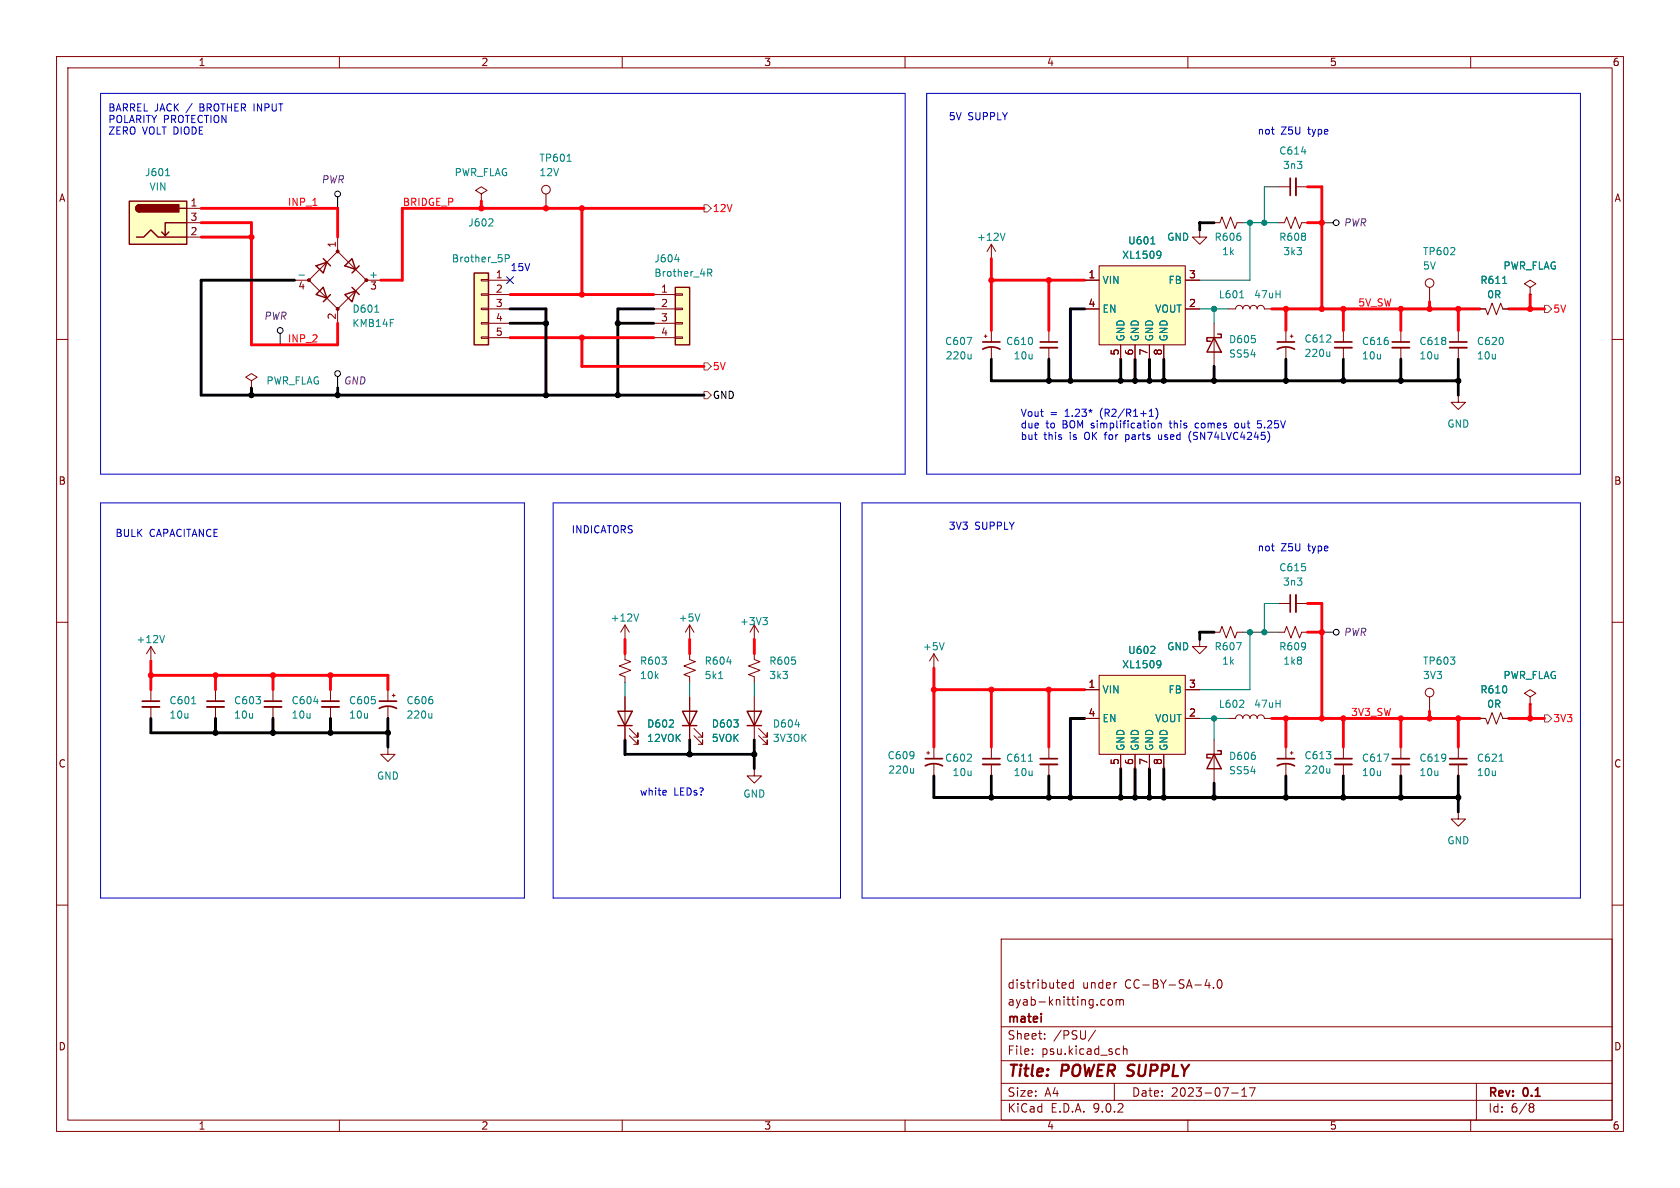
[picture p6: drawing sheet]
<svg xmlns="http://www.w3.org/2000/svg" width="297mm" height="210mm" viewBox="0 0 297 210" stroke-linecap="round" stroke-linejoin="round" font-family="sans-serif">
<path d="M0 0h297v210h-297z" fill="#fff" stroke="#fff" stroke-width=".18"/>
<g fill="none" stroke="#840000" stroke-width=".18">
<path d="M10 10h277v190h-277zM12 12h273v186h-273zM60 10v2M110 10v2M160 10v2M210 10v2M260 10v2M226.1 39.4h1l.4-1 .7 2 .8-2 .7 2 .4-1h1M226.1 33h2M229.1 33h2M217.2 54.6h1.2a.64 .64 0 0 1 .7-.6 .64 .64 0 0 1 .6 .6 .64 .64 0 0 1 .6-.6 .64 .64 0 0 1 .7 .6 .64 .64 0 0 1 .6-.6 .64 .64 0 0 1 .6 .6 .64 .64 0 0 1 .7-.6 .64 .64 0 0 1 .6 .6h1.3M227.3 58.4v2.1"/>
<path d="M228.1 59.4h.5M228.3 59.2v.5M270.5 50.8l1-.6-1-.7-1 .7 1 .6v1.3M270.5 52.1h.1M10 60h2M227.3 61.5v2M257.8 69.9v1.2h-1.3l1.3 1.3 1.3-1.3h-1.3M285 60h2M10 110h2M212.1 113v1.3h1.3l-1.3 1.3-1.3-1.3h1.3M214.6 111.8h1l.4-1.1 .8 2.1 .8-2.1 .7 2.1 .4-1h1M285 110h2"/>
<path d="M214.6 130.8v7.6M227.3 132.1v2M227.3 135.1v2.1M228.1 133.1h.5M228.3 132.8v.6M261.6 127h1l.4 1 .8-2 .7 2 .8-2 .4 1h1M10 160h2M177 166h108v32h-108zM188.2 173.7l.3 .4-.8 .1M188.4 174.6l-.2 .1M189.7 173.2v1.5M189.7 173.8l-.4-.1-.3 .3v.4l.2 .2h.5"/>
<path d="M194.9 176.7l.4 .1M195.3 177.6l-.4 .1M196 176.8l.2-.1 .4 .1 .1 .6-.2 .2-.3 .1-.2-.1zM197.2 173.7h.2M197.3 176.8l.4-.1 .3 .2M197.3 176.7v1M198 176.9l.2-.2 .3 .1 .1 .9M198 176.9v.8M213.4 173.1l-.4 1.1h1M213.7 173.7v1M214.5 174.6v.1M215.3 173.3l.2-.1a.81 .81 0 0 1 .6 .6 .81 .81 0 0 1-.3 .8l-.1 .1a.81 .81 0 0 1-.4-1.4z"/>
<path d="M285 160h2M60 198v2M110 198v2M160 198v2M177 194.5h108M177 191.5h108M177 187.5h108M177 181.5h108M182.5 186.3v.1M182.5 185.5v.1M184.7 183.6v.1M184.7 182.8v.1"/>
<path d="M193.7 182.1l-1.3 2M197 191.5v3M197.8 185.4l.2 .1M198 186.3l-.2 .1M198.6 184.9v1.5M198.6 185.5l.2-.1 .4 .1v.9M210 198v2M217.7 193.2h1.2M219.5 193.8h.9M219.5 192.7l.5-.4v1.5M220.9 192.3h1l-.7 1.5M260 198v2"/>
<path d="M261 191.5v6.5M270.6 195.1l.4 .1 .2 .2-.3 .3M270.6 195.7h.3M270.9 195.7l.2 .2 .1 .4-.2 .2-.4 .1"/>
</g>
<path d="M228.1 31.5v3M225.8 61.7a3.2 3.2 0 0 1 3.1 0M225.8 60.5h3.1M225.8 135.4a3.2 3.2 0 0 1 3.1 0M225.8 134.1h3.1M184.1 179.2v.1M184.1 179.7v1" fill="none" stroke="#840000" stroke-width=".3"/>
<path d="M230.1 26.8h.8M219.2 52.6h.7M235.1 62.2v.8M235.1 62.9l-.2 .1M218.6 113.6h.8l-.5 1.3M235.1 135.8v.9M235.1 136.6l-.2 .1" fill="none" stroke="#008484" stroke-width=".18"/>
<path d="M229.1 31.5v3" fill="none" stroke="#840000" stroke-width=".33"/>
<path d="M214.6 133.4l1.3 2.5h-2.5zM215.3 132.7h.6v.7h-2.5v.6h.6" fill="none" stroke="#840000" stroke-width=".25"/>
<path d="M194.3 119.4h15.2v14h-15.2z" fill="#ffffc2"/>
<g fill="none" stroke="#840000" stroke-width=".18">
<path d="M214.6 39.4h1l.4-1 .8 2 .8-2 .7 2 .4-1h1M174 59.4h.5M174.2 59.2v.5M175.3 43.2l.7 1.3M175.3 43.2l-.8 1.3M175.3 43.2v2.5M175.3 58.4v2.1M185.4 58.4v2.1M212.1 40.6v1.3h1.3l-1.3 1.3-1.3-1.3h1.3M214.6 57.2v7.6M261.6 54.6h1l.4 1 .8-2 .7 2 .8-2 .4 1h1M175.3 61.5v2"/>
<path d="M185.4 61.5v2M165.1 115.6l-.8 1.2M165.1 115.6l.8 1.2M165.1 115.6v2.5M194.3 119.4h15.2v14h-15.2zM226.1 106.7h2M229.1 106.7h2M163.8 133.1h.5M164.1 132.8v.6M165.1 132.1v2M165.1 135.1v2.1M185.4 132.1v2"/>
<path d="M185.4 135.1v2.1M191.8 121.9h2.5M191.8 127h2.5M198.1 133.4v2.5M200.7 133.4v2.5M203.2 133.4v2.5M205.7 133.4v2.5M209.5 121.9h2.6M209.5 127h2.6M217.2 127h1.2a.64 .64 0 0 1 .7-.6 .64 .64 0 0 1 .6 .6 .64 .64 0 0 1 .6-.6 .64 .64 0 0 1 .7 .6 .64 .64 0 0 1 .6-.6 .64 .64 0 0 1 .6 .6 .64 .64 0 0 1 .7-.6 .64 .64 0 0 1 .6 .6h1.3M237.5 132.1v2M237.5 135.1v2.1"/>
<path d="M247.6 132.1v2M247.6 135.1v2.1M252.7 123.2v2.5M257.8 132.1v2M257.8 135.1v2.1M270.5 123.2l1-.6-1-.7-1 .7 1 .6v1.3M270.5 124.5h.1M257.8 143.5v1.3h-1.3l1.3 1.3 1.3-1.3h-1.3"/>
<circle cx="252.7" cy="122.4" r=".76"/>
</g>
<g fill="none" stroke="#008484" stroke-width=".18">
<path d="M170.9 59.6h.9l-.6 1.3M177.7 41.2l-.4 1.3M265.6 50.1h.8M171.7 62.6v.9M171.7 63.3l-.2 .2M166.9 113.6l-.4 1.3M203.4 115.5h.8M204.1 114.4v.4M204.7 116.8l.5 .1a.84 .84 0 0 1-.3 1.2M205.2 117.3l-.2 .3h-.3M161.5 135.8v.9M161.5 136.6l-.2 .1"/>
<path d="M181.8 134.6h.7M219.1 125h.8M219.8 123.9v.4M244.6 133.3h.9l-.6 1.3M265 134.6h.8"/>
</g>
<path d="M173.7 61.7a3.2 3.2 0 0 1 3.1 0M173.7 60.5h3.1M183.9 60.5h3M228.1 105.2v3M163.6 135.4a3.2 3.2 0 0 1 3 0M163.6 134.1h3M183.9 134.1h3M236 134.1h3M246.1 134.1h3.1M256.3 134.1h3" fill="none" stroke="#840000" stroke-width=".3"/>
<path d="M183.9 61.5h3M229.1 105.2v3M183.9 135.1h3M236 135.1h3M246.1 135.1h3.1M256.3 135.1h3" fill="none" stroke="#840000" stroke-width=".33"/>
<path d="M214.6 59.7l1.3 2.5h-2.5zM215.3 59.1h.6v.6h-2.5v.6h.6" fill="none" stroke="#840000" stroke-width=".25"/>
<path d="M194.3 47h15.2v14h-15.2z" fill="#ffffc2"/>
<g fill="none" stroke="#840000" stroke-width=".18">
<path d="M52.1 49.5h2.5M59.7 44.5l5.1 5-5.1 5.1-5.1-5.1zM59.7 41.9v2.6M59.7 54.6v2.6M64.8 49.5h2.5M191.8 49.5h2.5M191.8 54.6h2.5M194.3 47h15.2v14h-15.2zM209.5 49.5h2.6M209.5 54.6h2.6M198.1 61v2.5M200.7 61v2.5"/>
<path d="M203.2 61v2.5M205.7 61v2.5M26.7 114.3l.7 1.3M26.7 114.3l-.8 1.3M26.7 114.3v2.5M110.5 115.6v1l1 .4-2 .7 2 .8-2 .8 1 .3v1.1M110.5 110.5l.8 1.3M110.5 110.5l-.8 1.3M110.5 110.5v2.5M121.9 115.6v1l1 .4-2 .7 2 .8-2 .8 1 .3v1.1M121.9 110.5l-.7 1.3M121.9 110.5l.8 1.3"/>
<path d="M121.9 110.5v2.5M133.3 115.6v1l1.1 .4-2.1 .7 2.1 .8-2.1 .8 1 .3v1.1M133.3 110.5v2.5M133.3 110.5l-.7 1.3M133.3 110.5l.8 1.3M26.7 121.9v2.1M26.7 125v2M38.1 121.9v2.1M38.1 125v2M48.3 121.9v2.1M48.3 125v2M58.4 121.9v2.1"/>
<path d="M58.4 125v2M68.6 132.1v1.3h-1.3l1.3 1.2 1.2-1.2h-1.2M68.6 121.9v2.1M68.6 125v2M69.3 122.9h.5M69.6 122.7v.5M110.5 123.2v7.6M111.3 130l1.5 1.6v-.8v.8h-.8M111.3 128.8l1.5 1.5v-.8v.8h-.8M121.9 123.2v7.6M122.7 130l1.5 1.6v-.8v.8h-.8M122.7 128.8l1.5 1.5v-.8v.8h-.8"/>
<path d="M133.3 135.9v1.3h1.3l-1.3 1.2-1.2-1.2h1.2M133.3 123.2v7.6M134.1 130l1.5 1.6v-.8v.8h-.7M134.1 128.8l1.5 1.5v-.8v.8h-.7M175.3 132.1v2M175.3 135.1v2.1"/>
</g>
<g fill="none" stroke="#008484" stroke-width=".18">
<path d="M52.9 48.6h.9M66.3 55.2h.7M203.4 43.1h.8M204.7 44.4l.5 .1a.84 .84 0 0 1-.3 1.2M205.2 44.9l-.2 .3h-.3M29.1 112.3l-.4 1.3M112.9 108.5l-.4 1.3M123.7 108.5l-.4 1.3M127.1 120h.7M128.5 117h.8M134.9 109.2h.7l-.4 .4M135.4 109.6l.2 .3v.3l-.2 .2"/>
<path d="M33.9 124.4h.7M55.5 124h.8M76.3 126.1v.8M76.3 126.8l-.1 .1M140.6 128.1h.8"/>
</g>
<path d="M25.1 124h3.1M36.6 124h3M46.7 124h3.1M56.9 124h3M67.1 125.2a3.2 3.2 0 0 1 3 0M67.1 124h3M173.7 134.1h3.1" fill="none" stroke="#840000" stroke-width=".3"/>
<path d="M25.1 125h3.1M36.6 125h3M46.7 125h3.1M56.9 125h3M173.7 135.1h3.1" fill="none" stroke="#840000" stroke-width=".33"/>
<g fill="none" stroke="#840000" stroke-width=".25">
<path d="M55.9 47l1.9-.6-.7 1.9zM55.9 52.1l1.2-1.3 .7 1.9zM57.1 45.7l1.3 1.3M58.4 52.1l-1.3 1.2M61 52.1l1.9-.7-.7 1.9zM62.2 45.7l.7 1.9-1.9-.6zM62.2 50.8l1.3 1.3M63.5 47l-1.3 1.3M109.2 125.7h2.6l-1.3 2.6zM109.2 128.3h2.6M120.6 125.7h2.6l-1.3 2.6zM120.6 128.3h2.6"/>
<path d="M132.1 125.7h2.5l-1.3 2.6zM132.1 128.3h2.5"/>
</g>
<g fill="#840000" stroke="#840000" stroke-width=".18">
<circle cx="54.6" cy="49.5" r=".25"/>
<circle cx="59.7" cy="44.4" r=".25"/>
<circle cx="59.7" cy="54.6" r=".25"/>
<circle cx="64.8" cy="49.5" r=".25"/>
</g>
<path d="M22.9 35.6h10.1v7.6h-10.1z" fill="#ffffc2"/>
<path d="M22.9 35.6h10.1v7.6h-10.1zM24.6 36.2a.64 .64 0 0 0-.6 .6 .64 .64 0 0 0 .6 .7M31.7 36.8h1.3M33 39.4h-3.8v2.3l-.6-.7M24.1 41.9h1.3l1.3-1.3 1.2 1.3h5.1M29.8 41l-.6 .7" fill="none" stroke="#840000" stroke-width=".25"/>
<g fill="#840000" stroke="#840000" stroke-width=".25">
<path d="M24.2 36.4l.4-.2v1.3a.63 .63 0 0 1-.5-.4 .63 .63 0 0 1 .1-.7z"/>
<path d="M24.6 36.2h7v1.3h-7z"/>
</g>
<g fill="none" stroke="#840000" stroke-width=".18">
<path d="M33 36.8h2.6M33 39.4h2.6M85.1 34.3l1-.6-1-.7-1 .7 1 .6v1.3M85.1 35.6h.1M96.5 34.3v2.5M33 41.9h2.6"/>
<circle cx="96.5" cy="33.5" r=".76"/>
</g>
<path d="M29.3 31.1h.7M100.3 28.5h.7" fill="none" stroke="#008484" stroke-width=".18"/>
<path d="M119.4 50.8h2.5v10.2h-2.5z" fill="#ffffc2"/>
<path d="M119.4 50.8h2.5v10.2h-2.5z" fill="none" stroke="#840000" stroke-width=".25"/>
<path d="M115.6 52.1h3.8M115.6 54.6h3.8M115.6 57.2h3.8M115.6 59.7h3.8M119.4 51.9h1.2v.3h-1.2zM119.4 54.5h1.2v.2h-1.2zM119.4 57h1.2v.3h-1.2zM119.4 59.6h1.2v.2h-1.2z" fill="none" stroke="#840000" stroke-width=".18"/>
<path d="M119.3 45.9h.8M125.1 47.6h.5l.2 .2-.1 .4h-.6M125.4 48.2l.4 .6" fill="none" stroke="#008484" stroke-width=".18"/>
<path d="M83.8 48.3h2.6v12.7h-2.6z" fill="#ffffc2"/>
<path d="M83.8 48.3h2.6v12.7h-2.6z" fill="none" stroke="#840000" stroke-width=".25"/>
<g fill="none" stroke="#840000" stroke-width=".18">
<path d="M85.1 49.4h1.3v.3h-1.3zM85.1 51.9h1.3v.3h-1.3zM85.1 54.5h1.3v.2h-1.3zM85.1 57h1.3v.3h-1.3zM85.1 59.6h1.3v.2h-1.3zM86.4 49.5h3.8M86.4 52.1h3.8M86.4 54.6h3.8M86.4 57.2h3.8M86.4 59.7h3.8M191.8 49.5h2.5M191.8 54.6h2.5"/>
<path d="M209.5 49.5h2.6M209.5 54.6h2.6M237.5 58.4v2.1M247.6 58.4v2.1M252.7 50.8v2.5M257.8 58.4v2.1M261.6 54.6h1M265.7 54.6h1M270.5 52.1h.1M44.4 67.3l1.1-.6-1.1-.7-1 .7 1 .6v1.3M44.4 68.6h.1M198.1 61v2.5"/>
<path d="M200.7 61v2.5M203.2 61v2.5M205.7 61v2.5M237.5 61.5v2M247.6 61.5v2M257.8 61.5v2M226.1 111.8h1l.4-1.1 .7 2.1 .8-2.1 .7 2.1 .4-1h1M110.5 123.2v2.5M110.5 128.3v2.5M121.9 123.2v2.5M121.9 128.3v2.5M191.8 127h2.5"/>
<path d="M191.8 121.9h2.5M198.1 133.4v2.5M200.7 133.4v2.5M203.2 133.4v2.5M205.7 133.4v2.5M209.5 127h2.6M209.5 121.9h2.6M261.6 127h1M265.7 127h1M270.5 124.5h.1"/>
<circle cx="252.7" cy="50" r=".76"/>
</g>
<path d="M87 38.7l.1 .2v.3l-.7 .7h.7M89.3 45.7l.6-.1 .1-.1v-.3l-.7-.2v1.3M203.4 43.1h.8M204.7 44.4l.5 .1a.84 .84 0 0 1-.3 1.2M205.2 44.9l-.2 .3h-.3M265.6 50.1h.8M203.4 115.5h.8M204.1 114.4v.4M204.7 116.8l.5 .1a.84 .84 0 0 1-.3 1.2M205.2 117.3l-.2 .3h-.3" fill="none" stroke="#008484" stroke-width=".18"/>
<path d="M236 60.5h3M246.1 60.5h3.1M256.3 60.5h3" fill="none" stroke="#840000" stroke-width=".3"/>
<path d="M236 61.5h3M246.1 61.5h3.1M256.3 61.5h3" fill="none" stroke="#840000" stroke-width=".33"/>
<g fill="none" stroke="#000" stroke-width=".18">
<path d="M59.7 34.8v2M233.7 39.4h2M49.5 58.9v2.1M59.7 66.5v2.1M233.7 111.8h2"/>
<circle cx="59.7" cy="34.3" r=".51"/>
<circle cx="236.2" cy="39.4" r=".51"/>
<circle cx="49.5" cy="58.4" r=".51"/>
<circle cx="59.7" cy="66" r=".51"/>
<circle cx="236.2" cy="111.8" r=".51"/>
</g>
<path d="M124.5 36.2h.6l.6 .6-.6 .7h-.6zM273 54h.7l.6 .6-.6 .6h-.7zM124.5 64.1h.6l.6 .7-.6 .6h-.6zM124.5 69.2h.6l.6 .7-.6 .6h-.6zM273 126.4h.7l.6 .6-.6 .6h-.7z" fill="none" stroke="#848400" stroke-width=".18"/>
<path d="M55.3 36.3h.7" fill="none" stroke="#ff000b" stroke-width=".18"/>
<g fill="none" stroke="#0000c2" stroke-width=".18">
<path d="M17.8 16.5h142.2v67.3h-142.2zM163.8 16.5h115.6v67.3h-115.6zM193.1 72.5l-.3 .1M199 76.8v1.3M199 77.6l.1 .1M199.1 76.8l-.1 .1M203.2 73.6h.7M203.4 72.5l.1-.2v1.3M203.8 74.8l.3 .1 .1 .1-.1 .5-.3 .1M204.3 72.2a1.46 1.46 0 0 1 0 1.9M204.8 74.9l.1-.1 .3 .1 .1 .7M204.8 74.8v.8"/>
<path d="M204.8 76.8v.7l.4 .2M210.5 76.3a1.47 1.47 0 0 0 .1 1.9M211.5 74.8l-.2 .2v.4l.2 .2M218.7 74.8l-.3 .1-.1 .1 .1 .5 .3 .1M222.3 75.5l.2 .1h.4M223 74.4h-.7v.6l.2-.1h.4M17.8 88.9h74.9v69.9h-74.9zM97.8 88.9h50.8v69.9h-50.8zM152.4 88.9h127v69.9h-127zM117.6 139.7l.2 .3-.6 .1M117.7 140.5l-.1 .1"/>
</g>
<g fill="none" stroke="#ff000b" stroke-width=".51">
<path d="M35.6 36.8h24.1v5.1M35.6 39.4h8.8v21.6h15.3v-3.8M85.1 35.6v1.2M102.9 36.8v15.3M124.5 36.8h-53.4v12.7h-3.8M231.1 33h2.6v21.6M231.1 39.4h2.6M35.6 41.9h8.8M90.2 52.1h25.4M90.2 59.7h25.4M102.9 59.7v5.1h21.6M175.3 49.5h16.5"/>
<path d="M175.3 45.7v12.7M185.4 49.5v8.9M224.8 54.6h36.8M227.3 54.6v3.8M237.5 54.6v3.8M247.6 54.6v3.8M252.7 53.3v1.3M257.8 54.6v3.8M266.7 54.6h6.3M270.5 52.1v2.5M26.7 116.8v5.1M26.7 119.4h41.9v2.5"/>
<path d="M38.1 119.4v2.5M48.3 119.4v2.5M58.4 119.4v2.5M110.5 113v2.6M121.9 113v2.6M133.3 113v2.6M165.1 118.1v14M231.1 106.7h2.6v20.3M231.1 111.8h2.6M165.1 121.9h26.7M175.3 121.9v10.2M185.4 121.9v10.2"/>
<path d="M224.8 127h36.8M227.3 127v5.1M237.5 127v5.1M247.6 127v5.1M252.7 125.7v1.3M257.8 127v5.1M266.7 127h6.3M270.5 124.5v2.5"/>
</g>
<g fill="none" stroke="#000" stroke-width=".51">
<path d="M214.6 39.4h-2.5v1.2M52.1 49.5h-16.5v20.4h88.9M90.2 54.6h6.3v15.3M90.2 57.2h6.3M109.2 57.2h6.4M115.6 54.6h-6.4v15.3M191.8 54.6h-2.6v12.7M44.4 68.6v1.3M59.7 68.6v1.3M175.3 63.5v3.8h82.5M185.4 63.5v3.8M198.1 63.5v3.8"/>
<path d="M200.7 63.5v3.8M203.2 63.5v3.8M205.7 63.5v3.8M214.6 64.8v2.5M227.3 63.5v3.8M237.5 63.5v3.8M247.6 63.5v3.8M257.8 63.5v6.4M214.6 111.8h-2.5v1.2M26.7 127v2.5h41.9M38.1 127v2.5M48.3 127v2.5"/>
<path d="M58.4 127v2.5M68.6 127v5.1M110.5 130.8v2.6h22.8M121.9 130.8v2.6M133.3 130.8v5.1M165.1 137.2v3.8h92.7M175.3 137.2v3.8M185.4 137.2v3.8M191.8 127h-2.6v14M198.1 135.9v5.1M200.7 135.9v5.1M203.2 135.9v5.1"/>
<path d="M205.7 135.9v5.1M214.6 138.4v2.6M227.3 137.2v3.8M237.5 137.2v3.8M247.6 137.2v3.8M257.8 137.2v6.3"/>
</g>
<g fill="none" stroke="#008400" stroke-width=".18">
<path d="M219.7 39.4h6.4M221 39.4v10.1h-8.9M226.1 33h-2.6v6.4M212.1 54.6h5.1M214.6 54.6v2.6M219.7 111.8h6.4M221 111.8v10.1h-8.9M226.1 106.7h-2.6v5.1M110.5 120.7v2.5M121.9 120.7v2.5M133.3 120.7v2.5M212.1 127h5.1"/>
<path d="M214.6 127v3.8"/>
</g>
<path d="M89.6 48.9l1.2 1.2M90.8 48.9l-1.2 1.2" fill="none" stroke="#000084" stroke-width=".18"/>
<g fill="#ff000b" stroke="#ff000b" stroke-width=".18">
<circle cx="257.8" cy="54.6" r=".46"/>
<circle cx="252.7" cy="54.6" r=".46"/>
<circle cx="237.5" cy="54.6" r=".46"/>
<circle cx="233.7" cy="39.4" r=".46"/>
<circle cx="233.7" cy="54.6" r=".46"/>
<circle cx="247.6" cy="54.6" r=".46"/>
<circle cx="227.3" cy="54.6" r=".46"/>
<circle cx="270.5" cy="54.6" r=".46"/>
<circle cx="227.3" cy="127" r=".46"/>
<circle cx="233.7" cy="127" r=".46"/>
<circle cx="233.7" cy="111.8" r=".46"/>
<circle cx="185.4" cy="121.9" r=".46"/>
<circle cx="175.3" cy="121.9" r=".46"/>
<circle cx="175.3" cy="49.5" r=".46"/>
<circle cx="165.1" cy="121.9" r=".46"/>
<circle cx="185.4" cy="49.5" r=".46"/>
<circle cx="237.5" cy="127" r=".46"/>
<circle cx="247.6" cy="127" r=".46"/>
<circle cx="257.8" cy="127" r=".46"/>
<circle cx="252.7" cy="127" r=".46"/>
<circle cx="270.5" cy="127" r=".46"/>
<circle cx="102.9" cy="52.1" r=".46"/>
<circle cx="85.1" cy="36.8" r=".46"/>
<circle cx="96.5" cy="36.8" r=".46"/>
<circle cx="102.9" cy="36.8" r=".46"/>
<circle cx="26.7" cy="119.4" r=".46"/>
<circle cx="58.4" cy="119.4" r=".46"/>
<circle cx="38.1" cy="119.4" r=".46"/>
<circle cx="48.3" cy="119.4" r=".46"/>
<circle cx="102.9" cy="59.7" r=".46"/>
<circle cx="44.4" cy="41.9" r=".46"/>
</g>
<g fill="#000" stroke="#000" stroke-width=".18">
<circle cx="96.5" cy="57.2" r=".46"/>
<circle cx="109.2" cy="57.2" r=".46"/>
<circle cx="44.4" cy="69.9" r=".46"/>
<circle cx="59.7" cy="69.9" r=".46"/>
<circle cx="96.5" cy="69.9" r=".46"/>
<circle cx="109.2" cy="69.9" r=".46"/>
<circle cx="185.4" cy="67.3" r=".46"/>
<circle cx="189.2" cy="67.3" r=".46"/>
<circle cx="198.1" cy="67.3" r=".46"/>
<circle cx="200.7" cy="67.3" r=".46"/>
<circle cx="203.2" cy="67.3" r=".46"/>
<circle cx="205.7" cy="67.3" r=".46"/>
<circle cx="214.6" cy="67.3" r=".46"/>
<circle cx="227.3" cy="67.3" r=".46"/>
<circle cx="237.5" cy="67.3" r=".46"/>
<circle cx="247.6" cy="67.3" r=".46"/>
<circle cx="257.8" cy="67.3" r=".46"/>
<circle cx="38.1" cy="129.5" r=".46"/>
<circle cx="48.3" cy="129.5" r=".46"/>
<circle cx="58.4" cy="129.5" r=".46"/>
<circle cx="68.6" cy="129.5" r=".46"/>
<circle cx="121.9" cy="133.4" r=".46"/>
<circle cx="133.3" cy="133.4" r=".46"/>
<circle cx="175.3" cy="141" r=".46"/>
<circle cx="185.4" cy="141" r=".46"/>
<circle cx="189.2" cy="141" r=".46"/>
<circle cx="198.1" cy="141" r=".46"/>
<circle cx="200.7" cy="141" r=".46"/>
<circle cx="203.2" cy="141" r=".46"/>
<circle cx="205.7" cy="141" r=".46"/>
<circle cx="214.6" cy="141" r=".46"/>
<circle cx="227.3" cy="141" r=".46"/>
<circle cx="237.5" cy="141" r=".46"/>
<circle cx="247.6" cy="141" r=".46"/>
<circle cx="257.8" cy="141" r=".46"/>
</g>
<g fill="#008400" stroke="#008400" stroke-width=".18">
<circle cx="223.5" cy="111.8" r=".46"/>
<circle cx="221" cy="111.8" r=".46"/>
<circle cx="214.6" cy="54.6" r=".46"/>
<circle cx="221" cy="39.4" r=".46"/>
<circle cx="223.5" cy="39.4" r=".46"/>
<circle cx="214.6" cy="127" r=".46"/>
</g>
<g font-size="2.8" fill="#840000">
<text x="178" y="190.9">Title:</text>
<text x="187.7" y="190.9">POWER SUPPLY</text>
</g>
<g font-size="2.1" fill="#840000">
<text x="178" y="178">ayab-knitting.com</text>
<text x="178" y="175">distributed</text>
<text x="191.3" y="175">under</text>
<text x="198.9" y="175">CC-BY-SA-4.0</text>
<text x="178" y="184">Sheet:</text>
<text x="178" y="181.2">matei</text>
<text x="186.2" y="184">/PSU/</text>
<text x="178" y="186.7">File:</text>
<text x="184.1" y="186.7">psu.kicad_sch</text>
<text x="178" y="196.9">KiCad</text>
<text x="178" y="194.1">Size:</text>
<text x="184.7" y="194.1">A4</text>
<text x="185.7" y="196.9">E.D.A.</text>
<text x="193.3" y="196.9">9.0.2</text>
<text x="200" y="194.1">Date:</text>
<text x="207" y="194.1">2023-07-17</text>
<text x="263" y="194.3">Rev:</text>
<text x="263" y="196.9">Id:</text>
<text x="267.1" y="196.9">6/8</text>
<text x="269.4" y="194.3">0.1</text>
</g>
<g font-size="1.8" fill="#840000">
<text x="35" y="11.9">1</text>
<text x="85" y="11.9">2</text>
<text x="135" y="11.9">3</text>
<text x="185" y="11.9">4</text>
<text x="235" y="11.9">5</text>
<text x="285" y="11.9">6</text>
<text x="10.3" y="35.9">A</text>
<text x="285.3" y="35.9">A</text>
<text x="33.6" y="36.6">1</text>
<text x="33.6" y="39.1">3</text>
<text x="33.6" y="41.7">2</text>
<text x="59.4" y="43.9" transform="rotate(-90 59.4 43.9)">1</text>
<text x="52.6" y="51.5">4</text>
<text x="65.2" y="49.3">+</text>
<text x="65.3" y="51.5">3</text>
<text x="87.6" y="49.3">1</text>
<text x="87.6" y="51.8">2</text>
<text x="116.8" y="51.8">1</text>
<text x="192.3" y="49.3">1</text>
<text x="210.1" y="49.3">3</text>
<text x="59.4" y="56.6" transform="rotate(-90 59.4 56.6)">2</text>
<text x="87.6" y="54.4">3</text>
<text x="87.6" y="56.9">4</text>
<text x="87.6" y="59.4">5</text>
<text x="116.8" y="54.4">2</text>
<text x="116.8" y="56.9">3</text>
<text x="116.8" y="59.4">4</text>
<text x="192.3" y="54.4">4</text>
<text x="210.1" y="54.4">2</text>
<text x="197.9" y="62.9" transform="rotate(-90 197.9 62.9)">5</text>
<text x="200.4" y="62.9" transform="rotate(-90 200.4 62.9)">6</text>
<text x="202.9" y="62.9" transform="rotate(-90 202.9 62.9)">7</text>
<text x="205.5" y="62.9" transform="rotate(-90 205.5 62.9)">8</text>
<text x="10.3" y="85.9">B</text>
<text x="285.3" y="85.9">B</text>
<text x="192.3" y="121.7">1</text>
<text x="210.1" y="121.7">3</text>
<text x="192.3" y="126.7">4</text>
<text x="210.1" y="126.7">2</text>
<text x="10.3" y="135.9">C</text>
<text x="197.9" y="135.3" transform="rotate(-90 197.9 135.3)">5</text>
<text x="200.4" y="135.3" transform="rotate(-90 200.4 135.3)">6</text>
<text x="202.9" y="135.3" transform="rotate(-90 202.9 135.3)">7</text>
<text x="205.5" y="135.3" transform="rotate(-90 205.5 135.3)">8</text>
<text x="285.3" y="135.9">C</text>
<text x="10.3" y="185.9">D</text>
<text x="285.3" y="185.9">D</text>
<text x="35" y="199.9">1</text>
<text x="85" y="199.9">2</text>
<text x="135" y="199.9">3</text>
<text x="185" y="199.9">4</text>
<text x="235" y="199.9">5</text>
<text x="285" y="199.9">6</text>
</g>
<g font-size="1.8" fill="#0000c2">
<text x="19" y="19.8">BARREL JACK</text>
<text x="19" y="21.8">POLARITY PROTECTION</text>
<text x="19" y="23.9">ZERO VOLT DIODE</text>
<text x="33.1" y="19.8">/</text>
<text x="35.6" y="19.8">BROTHER INPUT</text>
<text x="167.6" y="21.3">5V</text>
<text x="171.1" y="21.3">SUPPLY</text>
<text x="222.2" y="23.9">not</text>
<text x="226.4" y="23.9">Z5U</text>
<text x="231.4" y="23.9">type</text>
<text x="90.2" y="48">15V</text>
<text x="180.3" y="73.8">Vout</text>
<text x="180.3" y="75.8">due</text>
<text x="180.3" y="77.9">but</text>
<text x="184.5" y="77.9">this</text>
<text x="184.9" y="75.8">to</text>
<text x="185.6" y="73.8">=</text>
<text x="187.9" y="75.8">BOM simplification</text>
<text x="188.4" y="73.8">1.23*</text>
<text x="189.2" y="77.9">is</text>
<text x="192" y="77.9">OK for</text>
<text x="194.7" y="73.8">(R2/R1+1)</text>
<text x="199.6" y="77.9">parts</text>
<text x="205.6" y="77.9">used</text>
<text x="207.3" y="75.8">this</text>
<text x="211.2" y="77.9">(SN74LVC4245)</text>
<text x="212" y="75.8">comes</text>
<text x="219.2" y="75.8">out</text>
<text x="223.4" y="75.8">5.25V</text>
<text x="20.3" y="95">BULK</text>
<text x="26.4" y="95">CAPACITANCE</text>
<text x="101" y="94.4">INDICATORS</text>
<text x="167.6" y="93.7">3V3</text>
<text x="172.3" y="93.7">SUPPLY</text>
<text x="222.2" y="97.5">not</text>
<text x="226.4" y="97.5">Z5U</text>
<text x="231.4" y="97.5">type</text>
<text x="113" y="140.7">white</text>
<text x="119.1" y="140.7">LEDs?</text>
</g>
<g font-size="1.8" fill="#008484">
<text x="95.3" y="28.8">TP601</text>
<text x="226.1" y="27.5">C614</text>
<text x="25.5" y="31.3">J601</text>
<text x="26.3" y="33.9">VIN</text>
<text x="80.3" y="31.3">PWR_FLAG</text>
<text x="95.3" y="31.3">12V</text>
<text x="226.7" y="30.1">3n3</text>
<text x="82.7" y="40.2">J602</text>
<text x="79.8" y="46.6">Brother_5P</text>
<text x="115.6" y="46.6">J604</text>
<text x="172.6" y="42.8">+12V</text>
<text x="198.3" y="45.9">XL1509</text>
<text x="199.3" y="43.4">U601</text>
<text x="206.2" y="42.8">GND</text>
<text x="214.6" y="42.8">R606</text>
<text x="215.9" y="45.3">1k</text>
<text x="226" y="42.8">R608</text>
<text x="226.8" y="45.3">3k3</text>
<text x="251.5" y="45.3">TP602</text>
<text x="251.5" y="47.9">5V</text>
<text x="265.7" y="47.9">PWR_FLAG</text>
<text x="115.6" y="49.1">Brother_4R</text>
<text x="194.8" y="50.4">VIN</text>
<text x="206.5" y="50.4">FB</text>
<text x="215.4" y="52.9">L601</text>
<text x="221.6" y="52.9">47uH</text>
<text x="261.6" y="50.4">R611</text>
<text x="262.8" y="52.9">0R</text>
<text x="62.2" y="58">KMB14F</text>
<text x="62.2" y="55.5">D601</text>
<text x="194.8" y="55.5">EN</text>
<text x="204.1" y="55.5">VOUT</text>
<text x="167" y="61.2">C607</text>
<text x="167.1" y="63.7">220u</text>
<text x="177.8" y="61.2">C610</text>
<text x="179.1" y="63.7">10u</text>
<text x="199" y="60.5" transform="rotate(-90 199 60.5)">GND</text>
<text x="201.5" y="60.5" transform="rotate(-90 201.5 60.5)">GND</text>
<text x="204.1" y="60.5" transform="rotate(-90 204.1 60.5)">GND</text>
<text x="206.6" y="60.5" transform="rotate(-90 206.6 60.5)">GND</text>
<text x="217.2" y="60.9">D605</text>
<text x="217.2" y="63.4">SS54</text>
<text x="230.5" y="60.8">C612</text>
<text x="230.5" y="63.3">220u</text>
<text x="240.7" y="61.2">C616</text>
<text x="240.7" y="63.7">10u</text>
<text x="250.8" y="61.2">C618</text>
<text x="250.8" y="63.7">10u</text>
<text x="261" y="61.2">C620</text>
<text x="261" y="63.7">10u</text>
<text x="47" y="68.2">PWR_FLAG</text>
<text x="255.8" y="75.8">GND</text>
<text x="226.1" y="101.2">C615</text>
<text x="226.7" y="103.7">3n3</text>
<text x="24" y="113.9">+12V</text>
<text x="107.8" y="110.1">+12V</text>
<text x="119.9" y="110.1">+5V</text>
<text x="130.7" y="110.7">+3V3</text>
<text x="113" y="117.7">R603</text>
<text x="124.5" y="117.7">R604</text>
<text x="135.9" y="117.7">R605</text>
<text x="163.1" y="115.2">+5V</text>
<text x="198.3" y="118.3">XL1509</text>
<text x="199.3" y="115.8">U602</text>
<text x="206.2" y="115.2">GND</text>
<text x="214.6" y="115.2">R607</text>
<text x="215.9" y="117.7">1k</text>
<text x="226" y="115.2">R609</text>
<text x="226.8" y="117.7">1k8</text>
<text x="251.5" y="117.7">TP603</text>
<text x="29.9" y="124.7">C601</text>
<text x="41.3" y="124.7">C603</text>
<text x="51.4" y="124.7">C604</text>
<text x="61.6" y="124.7">C605</text>
<text x="71.8" y="124.7">C606</text>
<text x="113" y="120.2">10k</text>
<text x="124.5" y="120.2">5k1</text>
<text x="135.9" y="120.2">3k3</text>
<text x="194.8" y="122.8">VIN</text>
<text x="206.5" y="122.8">FB</text>
<text x="215.4" y="125.3">L602</text>
<text x="221.6" y="125.3">47uH</text>
<text x="251.5" y="120.2">3V3</text>
<text x="261.6" y="122.8">R610</text>
<text x="262.8" y="125.3">0R</text>
<text x="265.7" y="120.2">PWR_FLAG</text>
<text x="29.9" y="127.2">10u</text>
<text x="41.3" y="127.2">10u</text>
<text x="51.4" y="127.2">10u</text>
<text x="61.6" y="127.2">10u</text>
<text x="71.8" y="127.2">220u</text>
<text x="114.3" y="128.8">D602</text>
<text x="114.3" y="131.4">12VOK</text>
<text x="125.7" y="128.8">D603</text>
<text x="125.7" y="131.4">5VOK</text>
<text x="136.5" y="128.8">D604</text>
<text x="136.5" y="131.4">3V3OK</text>
<text x="194.8" y="127.9">EN</text>
<text x="204.1" y="127.9">VOUT</text>
<text x="156.8" y="134.4">C609</text>
<text x="156.9" y="137">220u</text>
<text x="167" y="134.9">C602</text>
<text x="168.3" y="137.4">10u</text>
<text x="177.8" y="134.9">C611</text>
<text x="179.1" y="137.4">10u</text>
<text x="199" y="132.8" transform="rotate(-90 199 132.8)">GND</text>
<text x="201.5" y="132.8" transform="rotate(-90 201.5 132.8)">GND</text>
<text x="204.1" y="132.8" transform="rotate(-90 204.1 132.8)">GND</text>
<text x="206.6" y="132.8" transform="rotate(-90 206.6 132.8)">GND</text>
<text x="217.2" y="134.5">D606</text>
<text x="217.2" y="137.1">SS54</text>
<text x="230.5" y="134.4">C613</text>
<text x="230.5" y="137">220u</text>
<text x="240.7" y="134.9">C617</text>
<text x="240.7" y="137.4">10u</text>
<text x="250.8" y="134.9">C619</text>
<text x="250.8" y="137.4">10u</text>
<text x="261" y="134.9">C621</text>
<text x="261" y="137.4">10u</text>
<text x="66.5" y="138">GND</text>
<text x="131.3" y="141.2">GND</text>
<text x="255.8" y="149.5">GND</text>
</g>
<g font-size="1.8" fill="#840084">
<text x="56.8" y="32.6">PWR</text>
<text x="237.5" y="40.2">PWR</text>
<text x="46.6" y="56.7">PWR</text>
<text x="60.7" y="68.2">GND</text>
<text x="237.5" y="112.6">PWR</text>
</g>
<g font-size="1.8" fill="#ff000b">
<text x="50.8" y="36.5">INP_1</text>
<text x="71.1" y="36.5">BRIDGE_P</text>
<text x="125.9" y="37.7">12V</text>
<text x="240" y="54.3">5V_SW</text>
<text x="274.5" y="55.5">5V</text>
<text x="50.8" y="60.6">INP_2</text>
<text x="125.9" y="65.6">5V</text>
<text x="238.8" y="126.7">3V3_SW</text>
<text x="274.5" y="127.9">3V3</text>
</g>
<text font-size="1.8" x="125.9" y="70.7">GND</text>
</svg>
